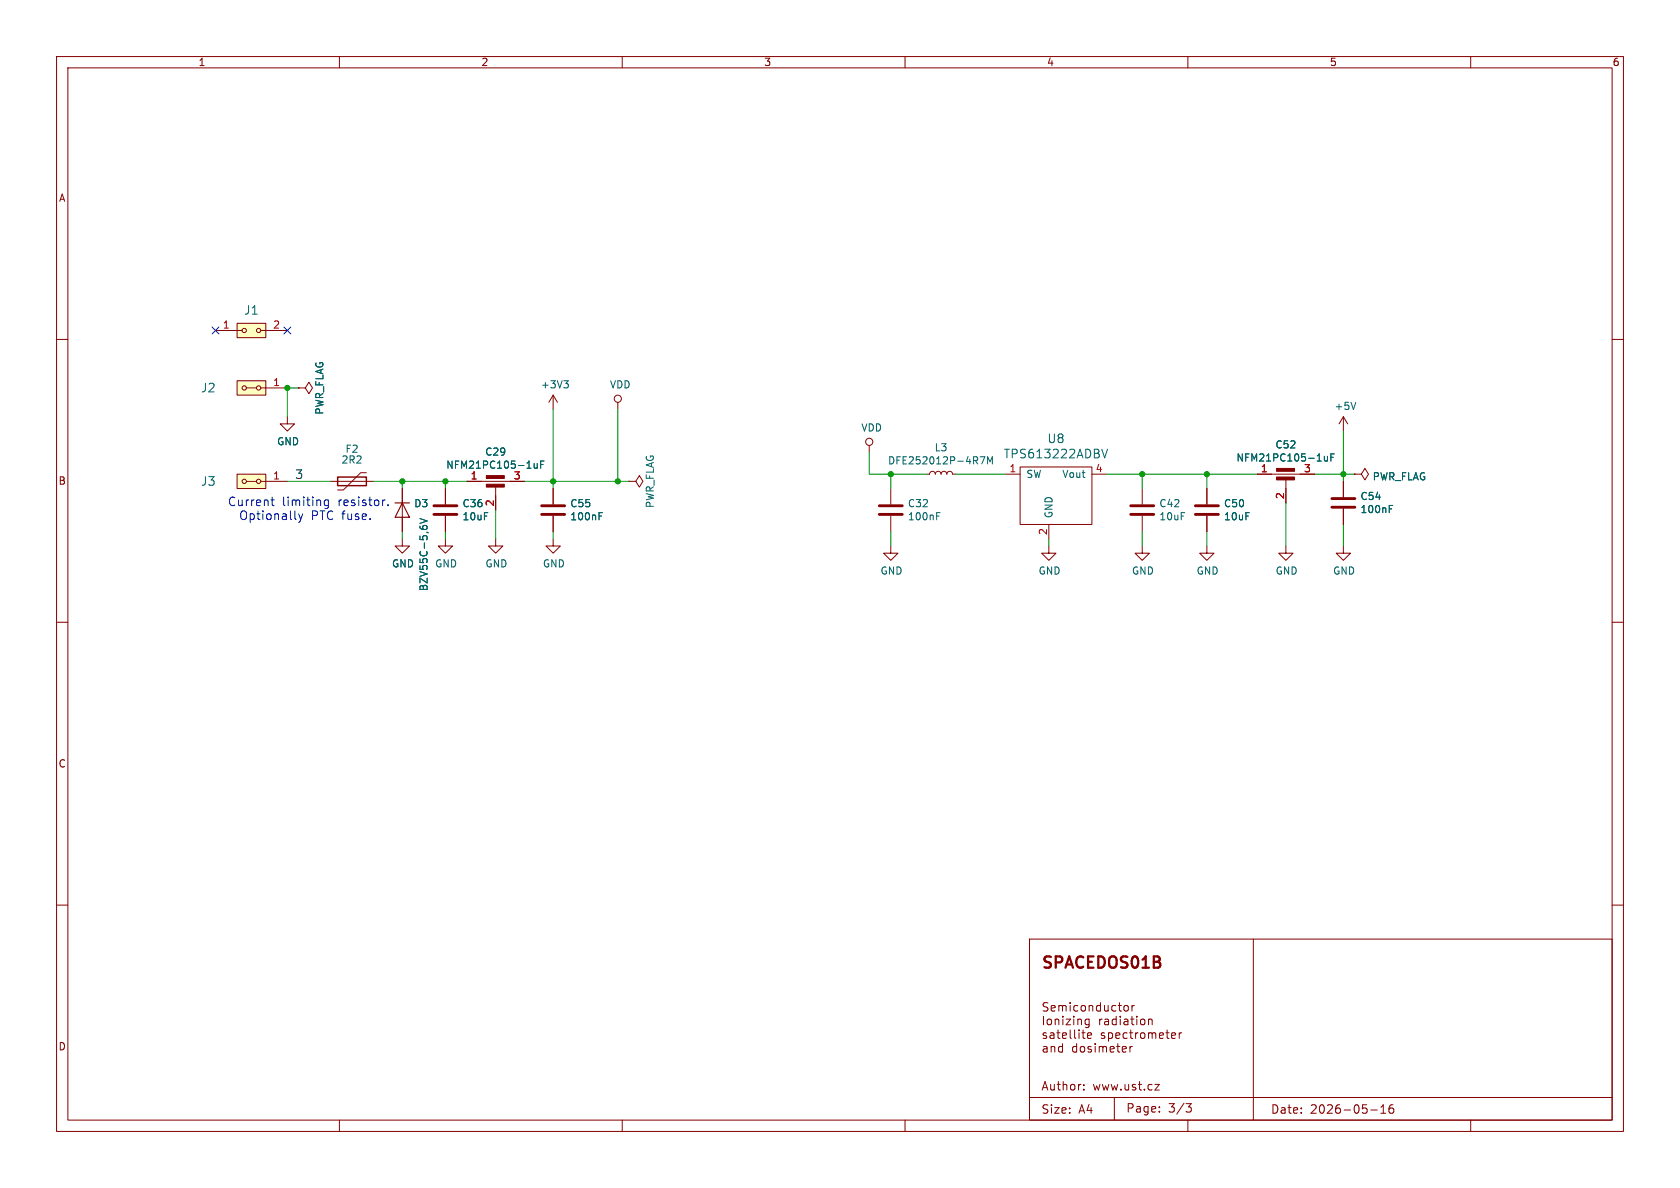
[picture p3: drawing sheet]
<svg xmlns="http://www.w3.org/2000/svg" width="297mm" height="210mm" viewBox="0 0 297 210" stroke-linecap="round" stroke-linejoin="round" font-family="sans-serif">
<g fill="none" stroke="#840000" stroke-width=".18">
<path d="M10 10h277v190h-277zM12 12h273v186h-273zM60 10v2M110 10v2M160 10v2M210 10v2M260 10v2M10 60h2M52.7 68.6h1.3l.6-1 .6 1-.6 1-.6-1M52.7 68.6h.1M97.8 69.9l-.8 1.2M97.8 69.9l.8 1.2"/>
<path d="M97.8 69.9v2.5M153.7 78.7v1.3M237.5 73.7l-.8 1.2M237.5 73.7l.8 1.2M237.5 73.7v2.5M285 60h2M71.1 95.3v1.2h1.3l-1.3 1.3-1.3-1.3h1.3M71.1 86.4v7.6M78.7 86.4v2.8M78.7 91.2v2.8M82.5 85.1h10.2M87.6 85.9v4.3"/>
<path d="M97.8 95.3v1.2h1.3l-1.3 1.3-1.3-1.3h1.3M97.8 86.4v2.8M97.8 91.2v2.8M157.5 96.5v1.3h1.2l-1.2 1.3-1.3-1.3h1.3M157.5 86.4v2.8M157.5 91.2v2.8M163.8 83.8h.5l.2-.3 .3-.2 .4 .2 .2 .3 .1-.3 .4-.2 .3 .2 .2 .3 .1-.3 .4-.2 .3 .2 .2 .3 .1-.3 .4-.2 .4 .2 .1 .3h.5M213.4 96.5v1.3h1.2l-1.2 1.3-1.3-1.3h1.3M213.4 86.4v2.8M213.4 91.2v2.8M222.2 83.8h10.2M227.3 96.5v1.3h1.3l-1.3 1.3-1.2-1.3h1.2"/>
<path d="M227.3 84.6v4.3M10 110h2M285 110h2M10 160h2M182 166h103v32h-103zM184.5 179.7v1.5M185.3 177.3l-.6-.1-.2 .2v.4l.6 .3 .2 .4-.3 .2h-.6M185.8 178.2l.7-.1v-.3l-.5-.1-.2 .3 .1 .7h.6M187.2 177.9l.4-.2 .2 .3M187.2 177.7v1M187.8 178l.2-.3 .4 .1 .1 .9M187.8 178v.7"/>
<path d="M187.9 179.7v.1M189.2 177.2v.2M189.2 177.7v1M189.8 179.7v.1M190.5 177.8l-.4-.1-.3 .3v.5l.2 .2h.5M191.2 177.9l.2-.2 .4 .2 .1 .6-.1 .2h-.4l-.2-.1zM192.5 177.9l.3-.2 .3 .1 .1 .9M192.5 177.7v1M194.5 177.8l-.4-.1-.3 .3v.5l.2 .2h.5M194.5 177.2v1.5M195.3 177.7v1h.4l.2-.1M195.9 177.7v1"/>
<path d="M197.3 177.8l-.5-.1-.3 .3v.5l.2 .2h.6M197.3 179.7v1.5M197.7 177.7h.6M197.9 177.2v1.3l.4 .2M198 179.7v.1M198.8 177.8l.4-.1 .3 .3v.5l-.3 .2h-.4l-.1-.2v-.5zM200.1 177.7v1M200.1 179.7v1.2l.4 .3M200.5 177.7l-.2 .1-.2 .2M201 179.7v.1M221.6 166v32M285 160h2"/>
<path d="M60 198v2M110 198v2M160 198v2M182 194h103M184.5 185.1h.5l.1 .9M185 183.4l-.2 .2-.4-.1M185.1 185.3l-.5 .1a.29 .29 0 0 0-.2 .3 .29 .29 0 0 0 .2 .3l.5-.1M185.1 180.4l.3-.2h.4l.1 .2M185.6 183.4l.2 .2 .5-.1M185.8 185v1M185.8 185.1l.2-.1 .4 .1 .1 .9M186.3 182.8v.8"/>
<path d="M186.5 180.2v1M186.5 180.3l.3-.1h.3l.1 1M187 183.4l.4 .2M187.8 184.5v1.5M187.8 183.4l.2 .2 .5-.1M187.8 185.1l-.4-.1-.3 .3v.4l.2 .2h.5M187.9 180.2v1M188.5 180.2h.8l-.8 1M189.2 183.4l.2 .2M189.8 180.2v1M190 183.4l.2 .2M190.3 185.1l-.4-.1-.3 .3v.4l.2 .2h.5"/>
<path d="M190.3 184.5v1.5M190.5 180.3l.3-.1h.3l.1 1M190.5 180.2v1M190.8 182.6v1M191.1 185.1l.4-.1 .3 .3v.4l-.3 .3-.4-.1-.1-.2v-.4zM191.5 183.4l.3 .2M191.6 192.6v.1M191.6 191.8v.1M192.3 183.4l.2 .2 .4-.1M192.5 180.2h-.4l-.3 .2M192.5 180.2v1.2M192.9 185.1l-.4-.1-.2 .2 .1 .2 .5 .2v.3h-.6"/>
<path d="M193.6 184.5v.1M193.6 185v1M194.3 185.1l.5-.1 .2 .2M194.3 185v1M194.4 180.2v1M194.8 180.2h-.3l-.1 .2M195 185.2l.2-.2 .3 .1 .1 .9M195 185.2v.8M195.3 183.4l-.2 .2-.4-.1M195.3 180.2h.6l.1 1M196 182.6v1.5M196.3 185.5l.7-.2-.1-.2-.4-.1-.2 .2v.7h.6"/>
<path d="M196.7 183.3l-.3 .3-.4-.1M197 194v4M197.3 183.4l.2 .2 .4-.1M197.3 180.2h-.4l-.3 .2M197.4 185h.6M197.6 184.5v1.3l.4 .2M198 180.2v1M198.4 185.5l.7-.2-.1-.2-.4-.1-.2 .2 .1 .7h.5M198.5 183.3l.3 .3 .5-.1M198.8 180.2h.5l.1 1M199.3 182.6h-.5l-.2 .1M199.4 180.5l-.5 .1a.29 .29 0 0 0-.2 .3 .29 .29 0 0 0 .2 .3l.5-.1"/>
<path d="M199.7 182.6h.6M199.8 185v1M199.9 180.2h.6M199.9 182.1v1.3l.4 .2M200.2 185l-.3 .1-.1 .2M200.8 182.6v1M201 180.2v1M201.2 182.6h-.3l-.1 .3M201.6 180.4l.3-.2h.4l.1 .2M203 180.3l.3-.1h.3l.1 1M203 180.2v1M204.2 191.7h.8l-.8 1h.8"/>
<path d="M205 196.5v.1M205 195.7v.1M209.7 195.1h.9l-.5 .6 .4 .1 .1 .5-.3 .3h-.4M210 198v2M242.3 196.2h1.2M244.1 196.8h.9M244.1 195.7l.4-.4v1.5M246.3 195.3a.59 .59 0 0 0-.8 .6v.6l.2 .2 .4 .1 .2-.1 .1-.5-.1-.3h-.5l-.3 .3M260 198v2"/>
<circle cx="153.7" cy="78.1" r=".63"/>
</g>
<path d="M69.8 88.9h2.6M71.1 88.9l1.3 2.5h-2.6z" fill="none" stroke="#840000" stroke-width=".2"/>
<g fill="none" stroke="#006464" stroke-width=".18">
<path d="M99.7 67.3h.8l-.5 .5M100.2 67.8l.3 .2v.3l-.3 .3M239.7 71.1l-.4 1.3M74.2 93v.2M74.2 91.7l1.3 .4-1.3 .4M74.7 93.1l.3-.2h.3l.2 .2M94.4 81.9l.1 .8 .3 .1 .2-.1M95 81.9v.9M95.6 82.1h.4M96.2 81.5h-.6v1.3M105.9 91.2h.4M105.9 90.6h.6"/>
<path d="M165.6 91.2h.4M165.6 90.6h.6M173.3 80.7h.8l-.5 1.3M174.6 82v-1.3l.4 .9 .4-.9v1.3M234.1 80.7l.1 .7 .3 .1 .2-.1M234.7 80.7v.8M235.3 80.8h.4M235.9 80.2h-.6v1.3"/>
</g>
<g fill="#840000" stroke="#840000" stroke-width=".18">
<path d="M225.7 84.3h3.2v.5h-3.2z"/>
<path d="M225.7 82.8h3.2v.5h-3.2z"/>
<path d="M86 85.6h3.2v.5h-3.2z"/>
<path d="M86 84.1h3.2v.5h-3.2z"/>
</g>
<path d="M76.7 89.4h4.1M76.7 90.9h4.1M95.8 89.4h4M95.8 90.9h4M155.4 89.4h4.1M155.4 90.9h4.1M211.3 89.4h4.1M211.3 90.9h4.1" fill="none" stroke="#840000" stroke-width=".51"/>
<path d="M41.9 67.3h5.1v2.6h-5.1z" fill="#ffffc2"/>
<g fill="none" stroke="#840000" stroke-width=".18">
<path d="M41.9 67.3h5.1v2.6h-5.1zM43.6 68.6h1.7M46.1 68.6h4.7"/>
<circle cx="43.2" cy="68.6" r=".38"/>
<circle cx="45.7" cy="68.6" r=".38"/>
</g>
<path d="M41.9 57.2h5.1v2.5h-5.1z" fill="#ffffc2"/>
<g fill="none" stroke="#840000" stroke-width=".18">
<path d="M38.1 58.4h4.7M41.9 57.2h5.1v2.5h-5.1zM46.1 58.4h4.7M78.7 95.3v1.2h1.3l-1.3 1.3-1.2-1.3h1.2M87.6 95.3v1.2h1.3l-1.3 1.3-1.2-1.3h1.2M111.1 85.1h1.3l.6-1 .7 1-.7 1-.6-1M111.1 85.1h.1M237.5 96.5v1.3h1.3l-1.3 1.3-1.3-1.3h1.3M237.5 85.1v2.8M237.5 89.9v2.8M239.4 83.8h1.3l.6-1 .6 1-.6 1-.6-1M239.4 83.8h.1"/>
<circle cx="43.2" cy="58.4" r=".38"/>
<circle cx="45.7" cy="58.4" r=".38"/>
</g>
<path d="M235.5 88.1h4M235.5 89.7h4" fill="none" stroke="#840000" stroke-width=".51"/>
<path d="M245.6 90h.4M245.6 89.4h.6" fill="none" stroke="#006464" stroke-width=".18"/>
<path d="M41.9 83.8h5.1v2.6h-5.1z" fill="#ffffc2"/>
<g fill="none" stroke="#840000" stroke-width=".18">
<path d="M50.8 73.7v1.2h1.3l-1.3 1.3-1.3-1.3h1.3M52.7 68.6h.1M109.2 71.1v1.3M41.9 83.8h5.1v2.6h-5.1zM43.6 85.1h1.7M46.1 85.1h4.7M58.4 85.1h7.6M64.8 83.6h-1l-3.1 3h-1M71.1 86.4v2.5M71.1 91.4v2.6M78.7 86.4v2.8M78.7 91.2v2.8"/>
<path d="M82.5 85.1h2.6M87.6 87.6v2.6M90.2 85.1h2.5M97.8 86.4v2.8M97.8 91.2v2.8M177.8 83.8h2.5M180.3 82.6h12.7v10.1h-12.7zM185.4 96.5v1.3h1.3l-1.3 1.3-1.3-1.3h1.3M185.4 92.7v2.6M193 83.8h2.6M201.9 96.5v1.3h1.3l-1.3 1.3-1.2-1.3h1.2M201.9 86.4v2.8"/>
<path d="M201.9 91.2v2.8M213.4 86.4v2.8M213.4 91.2v2.8M222.2 83.8h2.6M227.3 86.4v2.5M229.9 83.8h2.5M237.5 85.1v2.8M237.5 89.9v2.8M239.4 83.8h.1"/>
<circle cx="109.2" cy="70.5" r=".63"/>
<circle cx="43.2" cy="85.1" r=".38"/>
<circle cx="45.7" cy="85.1" r=".38"/>
</g>
<g fill="none" stroke="#006464" stroke-width=".18">
<path d="M194.8 79.4l.5 1.5 .5-1.5M74.2 93v.2M74.2 91.7l1.3 .4-1.3 .4M74.7 93.1l.3-.2h.3l.2 .2M94.4 81.9l.1 .8 .3 .1 .2-.1M95 81.9v.9M95.6 82.1h.4M96.2 81.5h-.6v1.3M105.9 91.2h.4M105.9 90.6h.6M234.1 80.7l.1 .7 .3 .1 .2-.1M234.7 80.7v.8"/>
<path d="M235.3 80.8h.4M235.9 80.2h-.6v1.3M245.6 90h.4M245.6 89.4h.6"/>
</g>
<path d="M59.7 84.3h5.1v1.6h-5.1z" fill="none" stroke="#840000" stroke-width=".25"/>
<path d="M199.9 89.4h4.1M199.9 90.9h4.1" fill="none" stroke="#840000" stroke-width=".51"/>
<g fill="none" stroke="#009600" stroke-width=".18">
<path d="M52.7 68.6h-1.9v5.1M97.8 72.4v14M109.2 72.4v12.7M237.5 76.2v8.9M50.8 85.1h7.6M66 85.1h16.5M71.1 85.1v1.3M71.1 94v1.3M78.7 85.1v1.3M78.7 94v1.3M87.6 90.2v5.1M92.7 85.1h18.4"/>
<path d="M97.8 94v1.3M153.7 80v3.8h10.1M157.5 83.8v2.6M157.5 94v2.5M168.9 83.8h8.9M185.4 95.3v1.2M195.6 83.8h26.6M201.9 83.8v2.6M201.9 94v2.5M213.4 83.8v2.6M213.4 94v2.5M227.3 88.9v7.6"/>
<path d="M232.4 83.8h7M237.5 92.7v3.8"/>
</g>
<path d="M37.5 57.8l1.2 1.2M38.7 57.8l-1.2 1.2M50.2 57.8l1.2 1.2M51.4 57.8l-1.2 1.2" fill="none" stroke="#000084" stroke-width=".18"/>
<path d="M47.9 88.4h.6M48.1 87.9v1.3l.4 .2M52.2 91.8h.2M52.8 90.8l.4 1M53.2 91.8l-.2 .4-.2 .2M53.5 90.8l-.3 1M57.4 89.8l.1 .1M58.1 88.4h-.5l-.3 .3v.4l.2 .2h.6M58.1 88.4v1.2l-.3 .3M68.1 88.4h-.3M68.6 89.2v.2" fill="none" stroke="#0000c2" stroke-width=".18"/>
<g fill="#009600" stroke="#009600" stroke-width=".18">
<circle cx="201.9" cy="83.8" r=".46"/>
<circle cx="213.4" cy="83.8" r=".46"/>
<circle cx="157.5" cy="83.8" r=".46"/>
<circle cx="237.5" cy="83.8" r=".46"/>
<circle cx="78.7" cy="85.1" r=".46"/>
<circle cx="50.8" cy="68.6" r=".46"/>
<circle cx="97.8" cy="85.1" r=".46"/>
<circle cx="71.1" cy="85.1" r=".46"/>
<circle cx="109.2" cy="85.1" r=".46"/>
</g>
<text font-size="2.8" fill="#840000" x="184" y="171.8">SPACEDOS01B</text>
<g font-size="2.1" fill="#006464">
<text x="43.1" y="55.8">J1</text>
<text x="35.4" y="69.6">J2</text>
<text x="177.4" y="81.2">TPS613222ADBV</text>
<text x="185.1" y="78.5">U8</text>
<text x="35.4" y="86.1">J3</text>
</g>
<g font-size="2.1" fill="#0000c2">
<text x="40.2" y="89.7">Current</text>
<text x="49.9" y="89.7">limiting</text>
<text x="59.8" y="89.7">resistor.</text>
<text x="42.2" y="92.1">Optionally</text>
<text x="55" y="92.1">PTC fuse.</text>
</g>
<text font-size="2.1" fill="#0f0f0f" x="52.1" y="84.8">3</text>
<g font-size="2.1" fill="#840000">
<text x="184" y="182.7">Semiconductor</text>
<text x="201.9" y="182.7">Ionizing</text>
<text x="184" y="193">Author:</text>
<text x="184" y="197.1">Size:</text>
<text x="190.7" y="197.1">A4</text>
<text x="193.2" y="193">www.ust.cz</text>
<text x="199" y="196.9">Page:</text>
<text x="206.5" y="196.9">3/3</text>
<text x="224.6" y="197.1">Date:</text>
<text x="231.6" y="197.1">2026-05-16</text>
</g>
<g font-size="1.8" fill="#840000">
<text x="35" y="11.9">1</text>
<text x="85" y="11.9">2</text>
<text x="135" y="11.9">3</text>
<text x="185" y="11.9">4</text>
<text x="235" y="11.9">5</text>
<text x="285" y="11.9">6</text>
<text x="10.3" y="35.9">A</text>
<text x="10.3" y="85.9">B</text>
<text x="10.3" y="135.9">C</text>
<text x="10.3" y="185.9">D</text>
</g>
<g font-size="1.8" fill="#a90000">
<text x="39.3" y="58.2">1</text>
<text x="48.2" y="58.2">2</text>
<text x="48.2" y="68.3">1</text>
<text x="178.4" y="83.6">1</text>
<text x="193.6" y="83.6">4</text>
<text x="222.8" y="83.6">1</text>
<text x="230.4" y="83.6">3</text>
<text x="48.2" y="84.8">1</text>
<text x="83.1" y="84.8">1</text>
<text x="87.4" y="89.6" transform="rotate(-90 87.4 89.6)">2</text>
<text x="90.7" y="84.8">3</text>
<text x="227.1" y="88.3" transform="rotate(-90 227.1 88.3)">2</text>
<text x="185.2" y="94.7" transform="rotate(-90 185.2 94.7)">2</text>
</g>
<g font-size="1.8" fill="#006464">
<text x="95.5" y="68.9">+3V3</text>
<text x="107.7" y="68.9">VDD</text>
<text x="57.4" y="73.4" transform="rotate(-90 57.4 73.4)">PWR_FLAG</text>
<text x="152.2" y="76.5">VDD</text>
<text x="235.8" y="72.7">+5V</text>
<text x="48.9" y="78.9">GND</text>
<text x="60.3" y="82.1">2R2</text>
<text x="61" y="80.2">F2</text>
<text x="78.8" y="83.1">NFM21PC105-1uF</text>
<text x="85.7" y="80.7">C29</text>
<text x="156.9" y="82.3">DFE252012P-4R7M</text>
<text x="165.1" y="80">L3</text>
<text x="218.5" y="81.8">NFM21PC105-1uF</text>
<text x="225.4" y="79.5">C52</text>
<text x="73.1" y="89.9">D3</text>
<text x="81.7" y="89.9">C36</text>
<text x="100.7" y="89.9">C55</text>
<text x="115.8" y="89.9" transform="rotate(-90 115.8 89.9)">PWR_FLAG</text>
<text x="160.4" y="89.9">C32</text>
<text x="181.4" y="84.7">SW</text>
<text x="187.7" y="84.7">Vout</text>
<text x="204.9" y="89.9">C42</text>
<text x="216.3" y="89.9">C50</text>
<text x="240.4" y="88.6">C54</text>
<text x="242.6" y="85.1">PWR_FLAG</text>
<text x="81.7" y="92.2">10uF</text>
<text x="100.7" y="92.2">100nF</text>
<text x="160.4" y="92.2">100nF</text>
<text x="186.3" y="91.7" transform="rotate(-90 186.3 91.7)">GND</text>
<text x="204.9" y="92.2">10uF</text>
<text x="216.3" y="92.2">10uF</text>
<text x="240.4" y="90.9">100nF</text>
<text x="69.2" y="100.5">GND</text>
<text x="76.8" y="100.5">GND</text>
<text x="85.7" y="100.5">GND</text>
<text x="95.9" y="100.5">GND</text>
<text x="155.6" y="101.8">GND</text>
<text x="183.5" y="101.8">GND</text>
<text x="200" y="101.8">GND</text>
<text x="211.5" y="101.8">GND</text>
<text x="225.4" y="101.8">GND</text>
<text x="235.6" y="101.8">GND</text>
<text x="75.8" y="104.6" transform="rotate(-90 75.8 104.6)">BZV55C-5,6V</text>
</g>
</svg>
